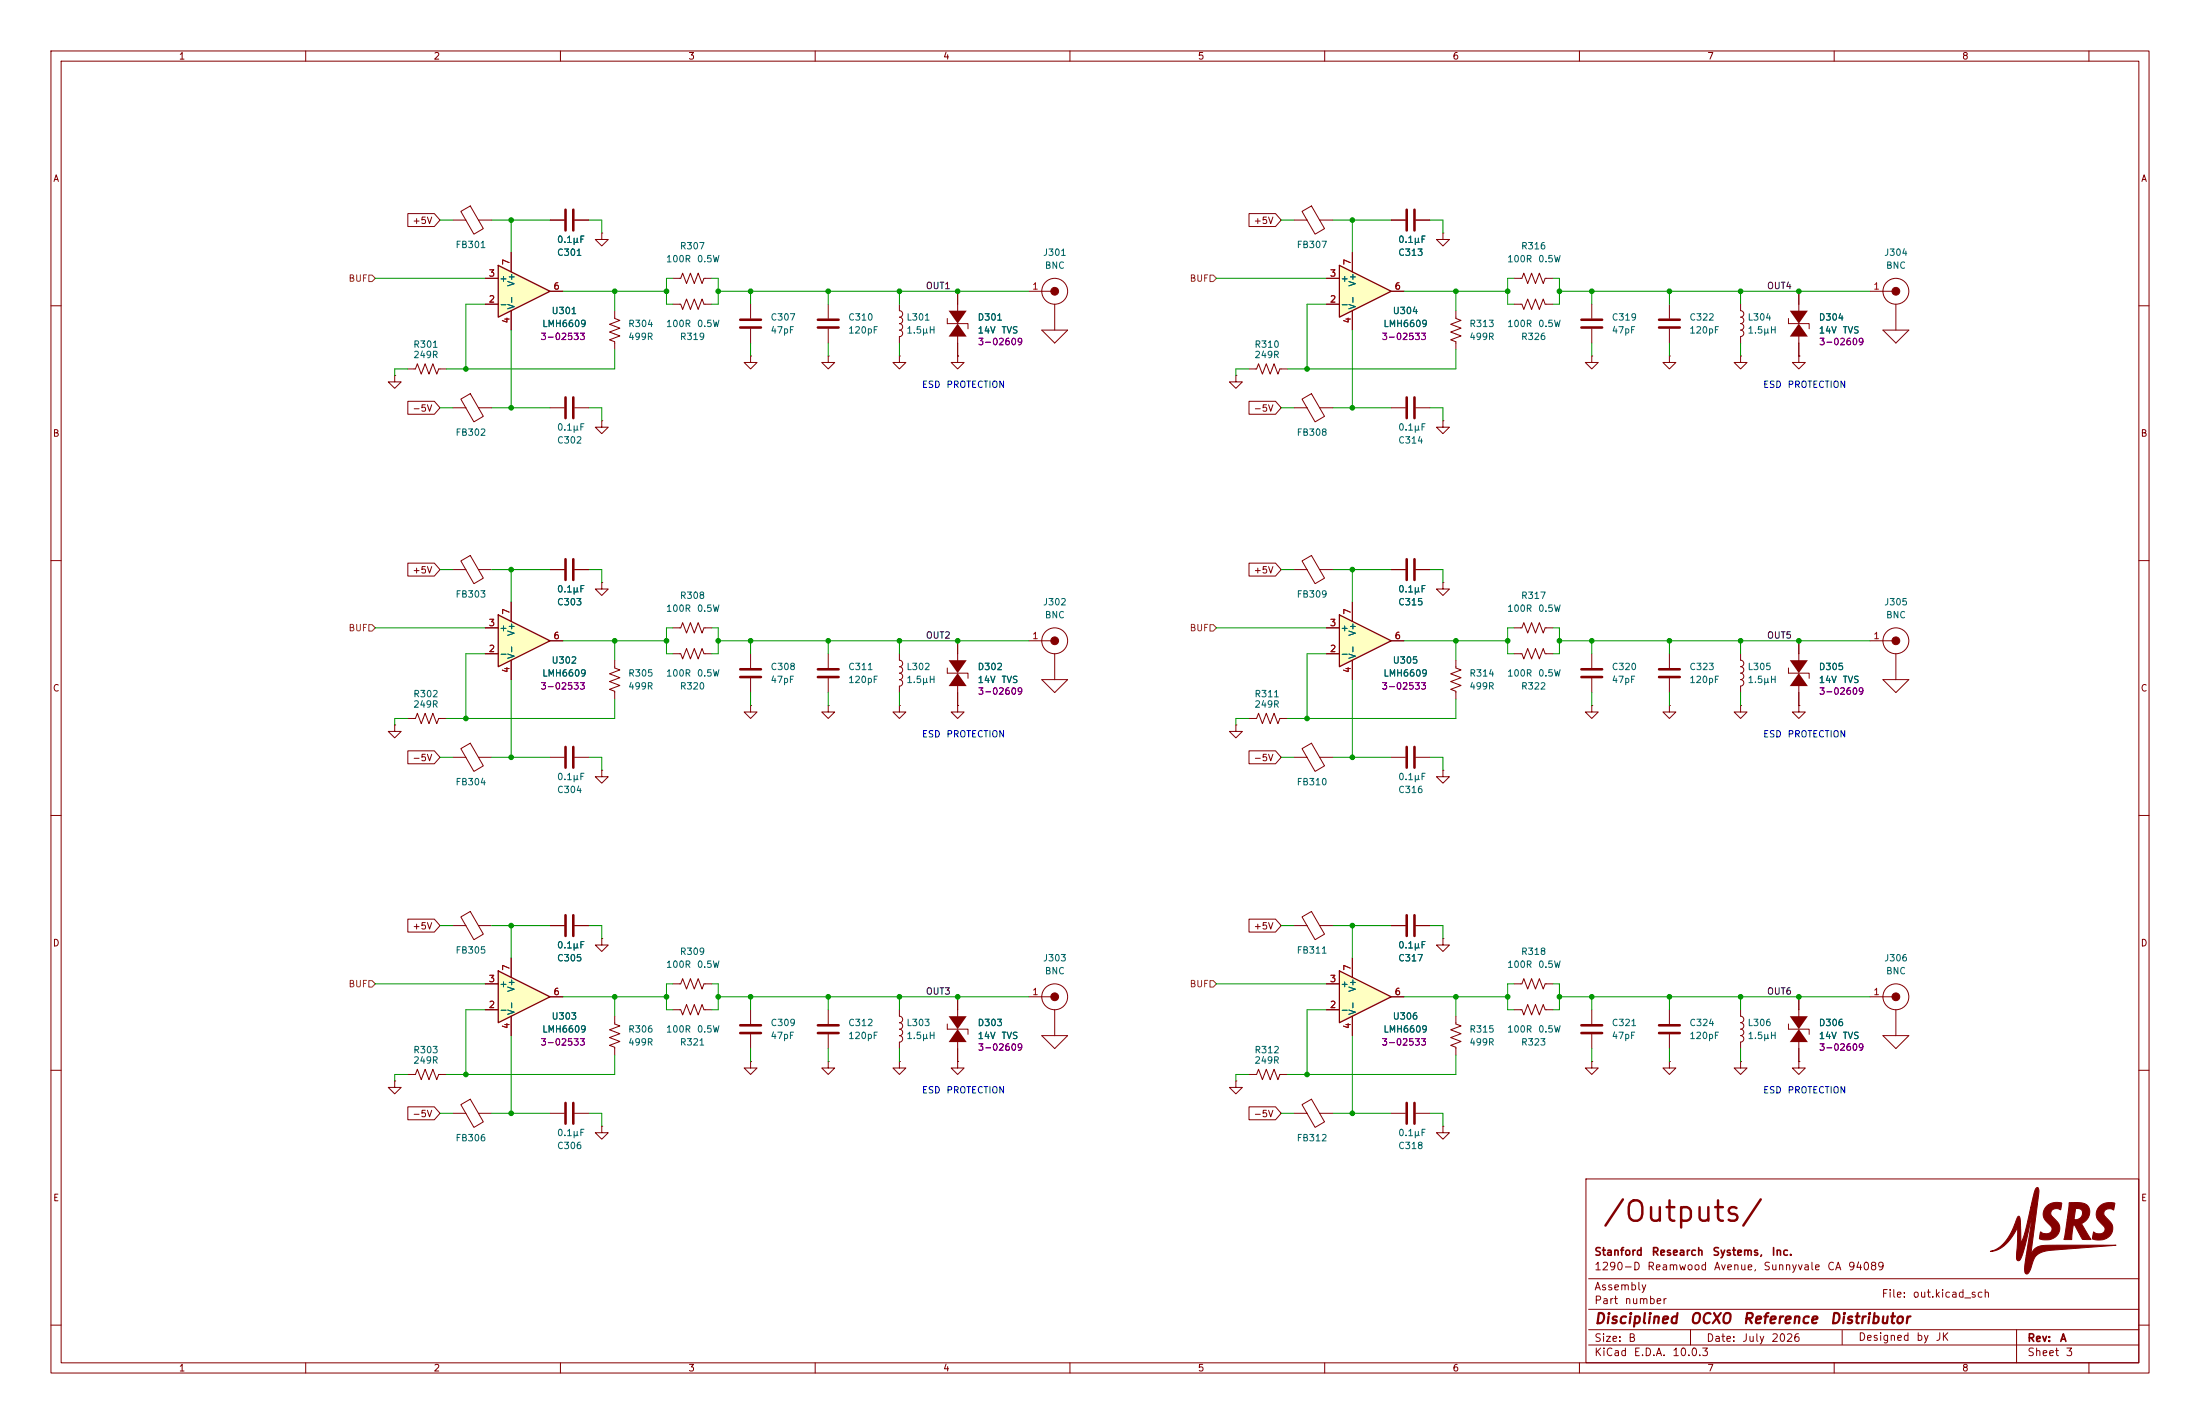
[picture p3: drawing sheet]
<svg xmlns="http://www.w3.org/2000/svg" width="432mm" height="279mm" viewBox="0 0 432 279" stroke-linecap="round" stroke-linejoin="round" font-family="sans-serif">
<g fill="none" stroke="#840000" stroke-width=".2">
<path d="M10 10h411.8v259.4h-411.8zM12 12h407.8v255.4h-407.8zM60 10v2M110 10v2M160 10v2M210 10v2M260 10v2M310 10v2M360 10v2M410 10v2M10 60h2M419.8 60h2"/>
<path d="M10 110h2M419.8 110h2M10 160h2M245.1 141h1.5l.4-1 .8 2 .7-2 .8 2 .8-2 .7 2 .4-1h1.5M419.8 160h2M132.1 198.1h1.5l.4 1 .7-2 .8 2 .8-2 .7 2 .8-2 .4 1h1.5M162.6 198.1v2.8M176.5 198.1v1.3a.64 .64 0 0 1 .7 .6 .64 .64 0 0 1-.7 .7M10 210h2M162.6 202.9v2.8M176.5 200.7a.64 .64 0 0 1 .7 .6 .64 .64 0 0 1-.7 .6 .64 .64 0 0 1 .7 .7 .64 .64 0 0 1-.7 .6 .64 .64 0 0 1 .7 .6 .64 .64 0 0 1-.7 .7v1.2M185.9 200.9v1h4.1v1"/>
<path d="M188 203.2v2.5M254 218.4h2.5M255.5 216.7l1.9-1 2.6 4.4-1.9 1.1zM259 218.4h2.6M419.8 210h2M311.3 231.3h108.5v36.1h-108.5zM10 260h2M311.8 256.9h108M311.8 250.9h108M419.8 260h2M60 267.4v2M110 267.4v2"/>
<path d="M160 267.4v2M210 267.4v2M260 267.4v2M310 267.4v2M311.8 263.9h108M311.8 260.9h108M331.8 260.9v3M360 267.4v2M361.6 261v2.8M395.8 260.9v6.5M410 267.4v2"/>
</g>
<g fill="#840000" stroke="#840000" stroke-width=".2">
<path d="M399.6 233.1l.4-.1 .2 .9-1.6 12.3a3.2 3.2 0 0 1 3.5-1.9h13.2l-7.8 .6a31.3 31.3 0 0 0-6.9 .8 3.4 3.4 0 0 0-1.9 2.9l-.1 .2a1.79 1.79 0 0 1-.8 1.2 1.2 1.2 0 0 1-.4-1.5l.3-2.2h.9h-.9l1.4-9.2-2 8.5a2.39 2.39 0 0 1-.9 1.8h-.2a3.1 3.1 0 0 1-.1-2.5l.1-4a8.1 8.1 0 0 1-4.6 4.6h-.8a6 6 0 0 0 4.2-3.8l1-2.5a.45 .45 0 0 1 .6-.5l.1 .9 .1 4.3a29.9 29.9 0 0 0 2-7h.5h-.5l.1-.6a8.3 8.3 0 0 1 .9-3.2z"/>
<path d="M412 236.8a3.1 3.1 0 0 1 3.1-.7l-.3 1.3a1.28 1.28 0 0 0-1.9 .5l.1 .5a4.8 4.8 0 0 1 1.7 2.5 2.68 2.68 0 0 1-3.5 2.3h-.2a.29 .29 0 0 1-.3-.1 .29 .29 0 0 1 0-.4l.2-1a1.41 1.41 0 0 0 2.3-.4 3.1 3.1 0 0 0-1.3-1.8 2.01 2.01 0 0 1 .1-2.7z"/>
<path d="M401.8 236.6a2.94 2.94 0 0 1 2.9-.5l-.2 1.3a1.13 1.13 0 0 0-1.3-.2 1.13 1.13 0 0 0-.6 1.1l.5 .7a2.29 2.29 0 0 1 1 2.7 2.29 2.29 0 0 1-2.4 1.6l-.8-.1a.43 .43 0 0 1-.6-.4l.3-1.1a1.38 1.38 0 0 0 2.1-.4 1.51 1.51 0 0 0-.9-1.4 2.1 2.1 0 0 1 0-3.3z"/>
<path d="M406.1 236a6.2 6.2 0 0 1 3.4 .3 2.27 2.27 0 0 1-1 3.8l1.9 3.1h-1.7l-1.5-2.8-.2-.1-.4 2.9h-1.5l.6-3.9h1.4a1.26 1.26 0 0 0 1.4-.5 1.26 1.26 0 0 0-.2-1.6l-.5-.1a.33 .33 0 0 0-.4 .1 .33 .33 0 0 0-.1 .4l-.2 1.7h-1.4z"/>
</g>
<path d="M160.5 201.2h4.1M160.5 202.7h4.1" fill="none" stroke="#840000" stroke-width=".51"/>
<g fill="#840000">
<path d="M188 201.9l1.7 2.6h-3.5z"/>
<path d="M186.2 199.4h3.5l-1.7 2.5z"/>
</g>
<g fill="none" stroke="#840000" stroke-width=".2">
<path d="M255.5 179.9l1.9-1.1 2.6 4.5-1.9 1.1zM188 195.6v5.1M201.9 195.6h5.1M207 198.1v5.1M254 181.6h2.5M259 181.6h2.6M273 181.6h2.8M277.9 181.6h2.8M176.5 208.3v1.3h1.3l-1.3 1.2-1.2-1.2h1.2M176.5 208.3h.1M188 208.3v1.3h1.2l-1.2 1.2-1.3-1.2h1.3M188 208.3h.1"/>
<path d="M188 205.7v2.6M204.5 203.2h5l-2.5 2.5z"/>
<circle cx="207" cy="195.6" r="2.54"/>
</g>
<path d="M276.1 179.6v4M277.6 179.6v4" fill="none" stroke="#840000" stroke-width=".51"/>
<circle cx="207" cy="195.6" r=".76" fill="#840000" stroke="#840000" stroke-width=".2"/>
<path d="M262.9 190.5l10.1 5.1-10.1 5.1z" fill="#ffffc2"/>
<path d="M262.9 190.5l10.1 5.1-10.1 5.1z" fill="none" stroke="#840000" stroke-width=".25"/>
<g fill="none" stroke="#840000" stroke-width=".2">
<path d="M185.9 62.5v1h4.1v1M188 69.9v1.2h1.2l-1.2 1.3-1.3-1.3h1.3M188 69.9h.1M188 64.8v2.5M132.1 123.2h1.5l.4-1 .7 2 .8-2 .8 2 .7-2 .8 2 .4-1h1.5M132.1 128.3h1.5l.4 1 .7-2 .8 2 .8-2 .7 2 .8-2 .4 1h1.5M147.3 138.4v1.3h1.3l-1.3 1.3-1.3-1.3h1.3M147.3 138.4h.1M147.3 128.3v2.8M147.3 133.1v2.8M260.3 198.1h2.6M260.3 193h2.6"/>
<path d="M265.4 188v3.8M265.4 199.4v3.8M273 195.6h2.6M283.2 184.2v1.2h1.3l-1.3 1.3-1.3-1.3h1.3M283.2 184.2h.1M285.7 199.4v1.5l1.1 .4-2.1 .8 2.1 .7-2.1 .8 2.1 .7-2.1 .8 1 .4v1.5M242.6 212.1v1.3h1.2l-1.2 1.2-1.3-1.2h1.3M242.6 212.1h.1M245.1 210.8h1.5l.4-1 .8 2 .7-2 .8 2 .8-2 .7 2 .4-1h1.5"/>
</g>
<path d="M145.3 131.3h4.1M145.3 132.8h4.1" fill="none" stroke="#840000" stroke-width=".51"/>
<g fill="#840000">
<path d="M188 63.5l1.7 2.5h-3.5z"/>
<path d="M186.2 61h3.5l-1.7 2.5z"/>
</g>
<g fill="none" stroke="#840000" stroke-width=".2">
<path d="M188 57.2v5M201.9 57.2h5.1M207 59.7v5.1M188 67.3v2.6M204.5 64.8h5l-2.5 2.5zM176.5 128.3v1.2a.64 .64 0 0 1 .7 .7 .64 .64 0 0 1-.7 .6 .64 .64 0 0 1 .7 .7 .64 .64 0 0 1-.7 .6 .64 .64 0 0 1 .7 .6 .64 .64 0 0 1-.7 .7 .64 .64 0 0 1 .7 .6 .64 .64 0 0 1-.7 .6v1.3M185.9 131.1v1h4.1v1M188 138.4v1.3h1.2l-1.2 1.3-1.3-1.3h1.3M188 138.4h.1M188 133.4v2.5M201.9 125.7h5.1M204.5 133.4h5l-2.5 2.5z"/>
<path d="M207 128.3v5.1M273 148.6h2.8M277.9 148.6h2.8M283.2 151.1v1.3h1.3l-1.3 1.3-1.3-1.3h1.3M283.2 151.1h.1M273 218.4h2.8M277.9 218.4h2.8M283.2 221v1.3h1.3l-1.3 1.2-1.3-1.2h1.3M283.2 221h.1"/>
<circle cx="207" cy="57.1" r="2.54"/>
<circle cx="207" cy="125.7" r="2.54"/>
</g>
<g fill="#840000" stroke="#840000" stroke-width=".2">
<circle cx="207" cy="57.1" r=".76"/>
<circle cx="207" cy="125.7" r=".76"/>
</g>
<path d="M276.1 146.6v4M277.6 146.6v4M276.1 216.4v4.1M277.6 216.4v4.1" fill="none" stroke="#840000" stroke-width=".51"/>
<g fill="#840000">
<path d="M188 132.1l1.7 2.5h-3.5z"/>
<path d="M186.2 129.5h3.5l-1.7 2.6z"/>
</g>
<g fill="none" stroke="#840000" stroke-width=".2">
<path d="M120.6 61v1.5l1.1 .4-2.1 .7 2.1 .8-2.1 .8 2.1 .7-2.1 .8 1 .4v1.5M273 111.8h2.8M277.9 111.8h2.8M283.2 114.3v1.3h1.3l-1.3 1.2-1.3-1.2h1.3M283.2 114.3h.1M162.6 138.4v1.3h1.2l-1.2 1.3-1.3-1.3h1.3M162.6 138.4h.1M162.6 128.3v2.8M162.6 133.1v2.8M176.5 138.4v1.3h1.3l-1.3 1.3-1.2-1.3h1.2M176.5 138.4h.1M188 125.7v5.1"/>
<path d="M188 135.9v2.5M285.7 129.5v1.6l1.1 .3-2.1 .8 2.1 .8-2.1 .7 2.1 .8-2.1 .8 1 .3v1.6M254 148.6h2.5M255.5 146.9l1.9-1.1 2.6 4.5-1.9 1.1zM259 148.6h2.6M312.4 198.1v2.8M77.5 212.1v1.3h1.2l-1.2 1.2-1.3-1.2h1.3M77.5 212.1h.1M80 210.8h1.5l.4-1 .8 2 .7-2 .8 2 .8-2 .7 2 .4-1h1.5M312.4 202.9v2.8"/>
</g>
<path d="M276.1 109.7v4.1M277.6 109.7v4.1M160.5 131.3h4.1M160.5 132.8h4.1M310.4 201.2h4.1M310.4 202.7h4.1" fill="none" stroke="#840000" stroke-width=".51"/>
<path d="M262.9 120.7l10.1 5-10.1 5.1z" fill="#ffffc2"/>
<path d="M262.9 120.7l10.1 5-10.1 5.1z" fill="none" stroke="#840000" stroke-width=".25"/>
<path d="M265.4 118.1v3.8M260.3 128.3h2.6M260.3 123.2h2.6M265.4 129.5v3.9M273 125.7h2.6M312.4 208.3v1.3h1.3l-1.3 1.2-1.3-1.2h1.3M312.4 208.3h.1" fill="none" stroke="#840000" stroke-width=".2"/>
<path d="M97.8 190.5l10.1 5.1-10.1 5.1z" fill="#ffffc2"/>
<path d="M97.8 190.5l10.1 5.1-10.1 5.1z" fill="none" stroke="#840000" stroke-width=".25"/>
<g fill="none" stroke="#840000" stroke-width=".2">
<path d="M88.9 43.2h2.5M90.4 41.5l1.9-1.1 2.6 4.5-1.9 1zM93.9 43.2h2.6M297.2 54.6h1.5l.4-1 .7 2 .8-2 .8 2 .7-2 .8 2 .4-1h1.5M297.2 59.7h1.5l.4 1 .7-2 .8 2 .8-2 .7 2 .8-2 .4 1h1.5M312.4 59.7v2.8M327.7 59.7v2.8M341.6 59.7v1.3h.1a.63 .63 0 0 1 .6 .6 .63 .63 0 0 1-.7 .6h.1a.63 .63 0 0 1 .6 .7 .63 .63 0 0 1-.7 .6h.1a.63 .63 0 0 1 .6 .7 .63 .63 0 0 1-.7 .6h.1a.63 .63 0 0 1 .6 .7 .63 .63 0 0 1-.7 .5v1.3M77.5 73.7v1.2h1.2l-1.2 1.3-1.3-1.3h1.3M77.5 73.7h.1M80 72.4h1.5l.4-1 .8 2 .7-2 .8 2 .8-2 .7 2 .4-1h1.5M255.5 78.3l1.9-1.1 2.6 4.5-1.9 1.1z"/>
<path d="M312.4 69.9v1.2h1.3l-1.3 1.3-1.3-1.3h1.3M312.4 69.9h.1M312.4 64.5v2.8M327.7 69.9v1.2h1.2l-1.2 1.3-1.3-1.3h1.3M327.7 69.9h.1M327.7 64.5v2.8M341.6 69.9v1.2h1.3l-1.3 1.3-1.2-1.3h1.2M341.6 69.9h.1M351 62.5v1h4.1v1M353.1 64.8v2.5M254 80h2.5M259 80h2.6"/>
<path d="M254 111.8h2.5M255.5 110.1l1.9-1.1 2.6 4.4-1.9 1.1zM259 111.8h2.6M297.2 128.3h1.5l.4 1 .7-2 .8 2 .8-2 .7 2 .8-2 .4 1h1.5M297.2 123.2h1.5l.4-1 .7 2 .8-2 .8 2 .7-2 .8 2 .4-1h1.5M312.4 138.4v1.3h1.3l-1.3 1.3-1.3-1.3h1.3M312.4 138.4h.1M312.4 128.3v2.8M312.4 133.1v2.8M327.7 138.4v1.3h1.2l-1.2 1.3-1.3-1.3h1.3M327.7 138.4h.1M327.7 128.3v2.8"/>
<path d="M327.7 133.1v2.8M341.6 138.4v1.3h1.3l-1.3 1.3-1.2-1.3h1.2M341.6 138.4h.1M341.6 128.3v1.2h.1a.63 .63 0 0 1 .6 .7 .63 .63 0 0 1-.7 .6h.1a.63 .63 0 0 1 .6 .7 .63 .63 0 0 1-.7 .6h.1a.63 .63 0 0 1 .6 .7 .63 .63 0 0 1-.7 .5M341.6 133.4h.1a.63 .63 0 0 1 .6 .6 .63 .63 0 0 1-.7 .6M341.6 134.6v1.3M77.5 142.2v1.3h1.2l-1.2 1.3-1.3-1.3h1.3M77.5 142.2h.1M80 141h1.5l.4-1 .8 2 .7-2 .8 2 .8-2 .7 2 .4-1h1.5M88.9 148.6h2.5M90.4 146.9l1.9-1.1 2.6 4.5-1.9 1.1zM93.9 148.6h2.6"/>
<path d="M107.9 148.6h2.8M112.8 148.6h2.8M118.1 151.1v1.3h1.3l-1.3 1.3-1.3-1.3h1.3M118.1 151.1h.1M242.6 142.2v1.3h1.2l-1.2 1.3-1.3-1.3h1.3M242.6 142.2h.1M90.4 179.9l1.9-1.1 2.6 4.5-1.9 1.1zM88.9 181.6h2.5M93.9 181.6h2.6M95.2 198.1h2.6M95.2 193h2.6M100.3 188v3.8"/>
<path d="M100.3 199.4v3.8M107.9 195.6h2.6M107.9 181.6h2.8M112.8 181.6h2.8M118.1 184.2v1.2h1.3l-1.3 1.3-1.3-1.3h1.3M118.1 184.2h.1M120.6 199.4v1.5l1.1 .4-2.1 .8 2.1 .7-2.1 .8 2.1 .7-2.1 .8 1 .4v1.5M88.9 218.4h2.5M90.4 216.7l1.9-1 2.6 4.4-1.9 1.1zM93.9 218.4h2.6M107.9 218.4h2.8M112.8 218.4h2.8"/>
<path d="M118.1 221v1.3h1.3l-1.3 1.2-1.3-1.2h1.3M118.1 221h.1"/>
</g>
<g fill="none" stroke="#840000" stroke-width=".51">
<path d="M310.4 62.7h4.1M310.4 64.3h4.1M325.6 62.7h4.1M325.6 64.3h4.1M310.4 131.3h4.1M310.4 132.8h4.1M325.6 131.3h4.1M325.6 132.8h4.1M111 146.6v4M112.5 146.6v4M111 179.6v4M112.5 179.6v4"/>
<path d="M111 216.4v4.1M112.5 216.4v4.1"/>
</g>
<g fill="#840000">
<path d="M353.1 63.5l1.7 2.5h-3.5z"/>
<path d="M351.3 61h3.5l-1.7 2.5z"/>
</g>
<g fill="none" stroke="#840000" stroke-width=".2">
<path d="M107.9 43.2h2.8M112.8 43.2h2.8M118.1 45.7v1.3h1.3l-1.3 1.3-1.3-1.3h1.3M118.1 45.7h.1M353.1 57.2v5M367 57.2h5.1M372.1 59.7v5.1M353.1 69.9v1.2h1.2l-1.2 1.3-1.3-1.3h1.3M353.1 69.9h.1M353.1 67.3v2.6M369.6 64.8h5l-2.5 2.5zM353.1 138.4v1.3h1.2l-1.2 1.3-1.3-1.3h1.3"/>
<path d="M353.1 138.4h.1M367 125.7h5.1M369.6 133.4h5l-2.5 2.5zM372.1 128.3v5.1"/>
<circle cx="372.1" cy="57.1" r="2.54"/>
<circle cx="372.1" cy="125.7" r="2.54"/>
</g>
<g fill="#840000" stroke="#840000" stroke-width=".2">
<circle cx="372.1" cy="57.1" r=".76"/>
<circle cx="372.1" cy="125.7" r=".76"/>
</g>
<path d="M111 41.1v4.1M112.5 41.1v4.1" fill="none" stroke="#840000" stroke-width=".51"/>
<path d="M97.8 52.1l10.1 5.1-10.1 5z" fill="#ffffc2"/>
<path d="M97.8 52.1l10.1 5.1-10.1 5z" fill="none" stroke="#840000" stroke-width=".25"/>
<g fill="none" stroke="#840000" stroke-width=".2">
<path d="M95.2 59.7h2.6M95.2 54.6h2.6M100.3 49.5v3.8M107.9 57.2h2.6M176.5 59.7v1.3a.64 .64 0 0 1 .7 .6 .64 .64 0 0 1-.7 .6 .64 .64 0 0 1 .7 .7 .64 .64 0 0 1-.7 .6 .64 .64 0 0 1 .7 .6 .64 .64 0 0 1-.7 .7 .64 .64 0 0 1 .7 .6 .64 .64 0 0 1-.7 .6v1.3M254 43.2h2.5M255.5 41.5l1.9-1.1 2.6 4.5-1.9 1zM259 43.2h2.6M273 43.2h2.8M277.9 43.2h2.8M100.3 61v3.8M351 131.1v1h4.1v1"/>
<path d="M353.1 133.4v2.5"/>
</g>
<path d="M276.1 41.1v4.1M277.6 41.1v4.1" fill="none" stroke="#840000" stroke-width=".51"/>
<g fill="#840000">
<path d="M353.1 132.1l1.7 2.5h-3.5z"/>
<path d="M351.3 129.5h3.5l-1.7 2.6z"/>
</g>
<g fill="none" stroke="#840000" stroke-width=".2">
<path d="M132.1 54.6h1.5l.4-1 .7 2 .8-2 .8 2 .7-2 .8 2 .4-1h1.5M132.1 59.7h1.5l.4 1 .7-2 .8 2 .8-2 .7 2 .8-2 .4 1h1.5M147.3 59.7v2.8M147.3 69.9v1.2h1.3l-1.3 1.3-1.3-1.3h1.3M147.3 69.9h.1M147.3 64.5v2.8M162.6 69.9v1.2h1.2l-1.2 1.3-1.3-1.3h1.3M162.6 69.9h.1M176.5 69.9v1.2h1.3l-1.3 1.3-1.2-1.3h1.2M176.5 69.9h.1M273 80h2.8M277.9 80h2.8"/>
<path d="M283.2 82.6v1.2h1.3l-1.3 1.3-1.3-1.3h1.3M283.2 82.6h.1M353.1 125.7v5.1M353.1 135.9v2.5M327.7 198.1v2.8M341.6 198.1v1.3h.1a.63 .63 0 0 1 .6 .7 .63 .63 0 0 1-.7 .6h.1a.63 .63 0 0 1 .6 .6 .63 .63 0 0 1-.7 .6h.1a.63 .63 0 0 1 .6 .7 .63 .63 0 0 1-.7 .6h.1a.63 .63 0 0 1 .6 .7 .63 .63 0 0 1-.7 .6v1.2M367 195.6h5.1M372.1 198.1v5.1M327.7 208.3v1.3h1.2l-1.2 1.2-1.3-1.2h1.3M327.7 208.3h.1M327.7 202.9v2.8M341.6 208.3v1.3h1.3l-1.3 1.2-1.2-1.2h1.2"/>
<path d="M341.6 208.3h.1M351 200.9v1h4.1v1M353.1 208.3v1.3h1.2l-1.2 1.2-1.3-1.2h1.3M353.1 208.3h.1M353.1 203.2v2.5M369.6 203.2h5l-2.5 2.5z"/>
<circle cx="372.1" cy="195.6" r="2.54"/>
</g>
<path d="M145.3 62.7h4.1M145.3 64.3h4.1M276.1 78v4M277.6 78v4M325.6 201.2h4.1M325.6 202.7h4.1" fill="none" stroke="#840000" stroke-width=".51"/>
<circle cx="372.1" cy="195.6" r=".76" fill="#840000" stroke="#840000" stroke-width=".2"/>
<g fill="#840000">
<path d="M353.1 201.9l1.7 2.6h-3.5z"/>
<path d="M351.3 199.4h3.5l-1.7 2.5z"/>
</g>
<path d="M353.1 195.6v5.1M353.1 205.7v2.6" fill="none" stroke="#840000" stroke-width=".2"/>
<path d="M262.9 52.1l10.1 5.1-10.1 5z" fill="#ffffc2"/>
<path d="M262.9 52.1l10.1 5.1-10.1 5z" fill="none" stroke="#840000" stroke-width=".25"/>
<path d="M162.6 59.7v2.8M260.3 59.7h2.6M260.3 54.6h2.6M265.4 49.5v3.8M273 57.2h2.6M162.6 64.5v2.8M265.4 61v3.8M107.9 111.8h2.8M112.8 111.8h2.8M118.1 114.3v1.3h1.3l-1.3 1.2-1.3-1.2h1.3M118.1 114.3h.1" fill="none" stroke="#840000" stroke-width=".2"/>
<path d="M160.5 62.7h4.1M160.5 64.3h4.1M111 109.7v4.1M112.5 109.7v4.1" fill="none" stroke="#840000" stroke-width=".51"/>
<path d="M97.8 120.7l10.1 5-10.1 5.1z" fill="#ffffc2"/>
<path d="M97.8 120.7l10.1 5-10.1 5.1z" fill="none" stroke="#840000" stroke-width=".25"/>
<g fill="none" stroke="#840000" stroke-width=".2">
<path d="M80 41.9h5.2l1.2 1.3-1.2 1.3h-5.2zM95.2 59.7h2.6M95.2 54.6h2.6M100.3 49.5v3.8M107.9 43.2h2.8M107.9 57.2h2.6M112.8 43.2h2.8M188 57.2v2.5M245.1 41.9h5.2l1.2 1.3-1.2 1.3h-5.2zM260.3 59.7h2.6M260.3 54.6h2.6M265.4 49.5v3.8"/>
<path d="M273 43.2h2.8M273 57.2h2.6M277.9 43.2h2.8M283.2 45.7v1.3h1.3l-1.3 1.3-1.3-1.3h1.3M283.2 45.7h.1M353.1 57.2v2.5M80 78.7h5.2l1.2 1.3-1.2 1.3h-5.2zM90.4 78.3l1.9-1.1 2.6 4.5-1.9 1.1zM100.3 61v3.8M188 69.9h.1M188 67.3v2.6M242.6 73.7v1.2h1.2l-1.2 1.3-1.3-1.3h1.3"/>
<path d="M242.6 73.7h.1M245.1 72.4h1.5l.4-1 .8 2 .7-2 .8 2 .8-2 .7 2 .4-1h1.5M245.1 78.7h5.2l1.2 1.3-1.2 1.3h-5.2zM265.4 61v3.8M285.7 61v1.5l1.1 .4-2.1 .7 2.1 .8-2.1 .8 2.1 .7-2.1 .8 1 .4v1.5M353.1 69.9h.1M353.1 67.3v2.6M88.9 80h2.5M93.9 80h2.6M107.9 80h2.8M112.8 80h2.8M118.1 82.6v1.2h1.3l-1.3 1.3-1.3-1.3h1.3"/>
<path d="M118.1 82.6h.1M80 110.5h5.2l1.2 1.3-1.2 1.2h-5.2zM88.9 111.8h2.5M90.4 110.1l1.9-1.1 2.6 4.4-1.9 1.1zM93.9 111.8h2.6M100.3 118.1v3.8M107.9 111.8h2.8M112.8 111.8h2.8M245.1 110.5h5.2l1.2 1.3-1.2 1.2h-5.2zM265.4 118.1v3.8M273 111.8h2.8M277.9 111.8h2.8"/>
<path d="M95.2 128.3h2.6M95.2 123.2h2.6M100.3 129.5v3.9M107.9 125.7h2.6M120.6 129.5v1.6l1.1 .3-2.1 .8 2.1 .8-2.1 .7 2.1 .8-2.1 .8 1 .3v1.6M188 138.4h.1M188 125.7v2.6M188 135.9v2.5M260.3 128.3h2.6M260.3 123.2h2.6M265.4 129.5v3.9M273 125.7h2.6"/>
<path d="M353.1 138.4h.1M353.1 125.7v2.6M353.1 135.9v2.5M80 147.3h5.2l1.2 1.3-1.2 1.3h-5.2zM245.1 147.3h5.2l1.2 1.3-1.2 1.3h-5.2zM80 180.3h5.2l1.2 1.3-1.2 1.3h-5.2zM95.2 193h2.6M95.2 198.1h2.6M100.3 188v3.8M100.3 199.4v3.8M107.9 195.6h2.6M107.9 181.6h2.8"/>
<path d="M112.8 181.6h2.8M132.1 193h1.5l.4-1 .7 2.1 .8-2.1 .8 2.1 .7-2.1 .8 2.1 .4-1.1h1.5M147.3 198.1v2.8M188 195.6v2.5M245.1 180.3h5.2l1.2 1.3-1.2 1.3h-5.2zM260.3 193h2.6M260.3 198.1h2.6M265.4 188v3.8M265.4 199.4v3.8M273 195.6h2.6M273 181.6h2.8M277.9 181.6h2.8"/>
<path d="M297.2 198.1h1.5l.4 1 .7-2 .8 2 .8-2 .7 2 .8-2 .4 1h1.5M297.2 193h1.5l.4-1 .7 2.1 .8-2.1 .8 2.1 .7-2.1 .8 2.1 .4-1.1h1.5M353.1 195.6v2.5M80 217.2h5.2l1.2 1.2-1.2 1.3h-5.2zM147.3 208.3v1.3h1.3l-1.3 1.2-1.3-1.2h1.3M147.3 208.3h.1M147.3 202.9v2.8M162.6 208.3v1.3h1.2l-1.2 1.2-1.3-1.2h1.3M162.6 208.3h.1M188 208.3h.1M188 205.7v2.6M245.1 217.2h5.2l1.2 1.2-1.2 1.3h-5.2z"/>
<path d="M353.1 208.3h.1M353.1 205.7v2.6"/>
</g>
<path d="M111 78v4M112.5 78v4M145.3 201.2h4.1M145.3 202.7h4.1" fill="none" stroke="#840000" stroke-width=".51"/>
<path d="M72.4 54h.6l.7 .6-.7 .6h-.6zM237.5 54h.6l.7 .6-.7 .6h-.6zM72.4 122.6h.6l.7 .6-.7 .6h-.6zM237.5 122.6h.6l.7 .6-.7 .6h-.6zM72.4 192.4h.6l.7 .6-.7 .7h-.6zM237.5 192.4h.6l.7 .6-.7 .7h-.6z" fill="none" stroke="#725600" stroke-width=".2"/>
<g fill="none" stroke="#009600" stroke-width=".2">
<path d="M73.7 54.6h21.5M86.4 43.2h2.5M95.2 59.7h-3.8v12.7M96.5 43.2h11.4M100.3 43.2v6.3M110.5 57.2h20.3M115.6 43.2h2.5v2.5M120.6 57.2v3.8M132.1 54.6h-1.3v5.1h1.3M139.7 54.6h1.3v5.1h-1.3M141 57.2h60.9M147.3 57.2v2.5"/>
<path d="M162.6 57.2v2.5M176.5 57.2v2.5M238.8 54.6h21.5M251.5 43.2h2.5M260.3 59.7h-3.8v12.7M261.6 43.2h11.4M265.4 43.2v6.3M275.6 57.2h20.3M280.7 43.2h2.5v2.5M285.7 57.2v3.8M297.2 54.6h-1.3v5.1h1.3M304.8 54.6h1.3v5.1h-1.3"/>
<path d="M306.1 57.2h60.9M312.4 57.2v2.5M327.7 57.2v2.5M341.6 57.2v2.5M80 72.4h-2.5v1.3M100.3 64.8v15.2M120.6 68.6v3.8h-33M147.3 67.3v2.6M162.6 67.3v2.6M176.5 67.3v2.6M245.1 72.4h-2.5v1.3M265.4 64.8v15.2"/>
<path d="M285.7 68.6v3.8h-33M312.4 67.3v2.6M327.7 67.3v2.6M341.6 67.3v2.6M86.4 80h2.5M96.5 80h11.4M115.6 80h2.5v2.6M251.5 80h2.5M261.6 80h11.4M280.7 80h2.5v2.6M86.4 111.8h2.5M96.5 111.8h11.4"/>
<path d="M100.3 111.8v6.3M115.6 111.8h2.5v2.5M251.5 111.8h2.5M261.6 111.8h11.4M265.4 111.8v6.3M280.7 111.8h2.5v2.5M73.7 123.2h21.5M95.2 128.3h-3.8v12.7M100.3 133.4v15.2M110.5 125.7h20.3M120.6 137.2v3.8h-33M120.6 125.7v3.8"/>
<path d="M132.1 123.2h-1.3v5.1h1.3M139.7 123.2h1.3v5.1h-1.3M141 125.7h60.9M147.3 125.7v2.6M147.3 135.9v2.5M162.6 125.7v2.6M162.6 135.9v2.5M176.5 125.7v2.6M176.5 135.9v2.5M238.8 123.2h21.5M260.3 128.3h-3.8v12.7M265.4 133.4v15.2"/>
<path d="M275.6 125.7h20.3M285.7 125.7v3.8M285.7 137.2v3.8h-33M297.2 123.2h-1.3v5.1h1.3M304.8 123.2h1.3v5.1h-1.3M306.1 125.7h60.9M312.4 125.7v2.6M312.4 135.9v2.5M327.7 125.7v2.6M327.7 135.9v2.5M341.6 125.7v2.6M341.6 135.9v2.5"/>
<path d="M80 141h-2.5v1.2M86.4 148.6h2.5M96.5 148.6h11.4M115.6 148.6h2.5v2.5M245.1 141h-2.5v1.2M251.5 148.6h2.5M261.6 148.6h11.4M280.7 148.6h2.5v2.5M73.7 193h21.5M86.4 181.6h2.5M95.2 198.1h-3.8v12.7M96.5 181.6h11.4"/>
<path d="M100.3 181.6v6.4M110.5 195.6h20.3M115.6 181.6h2.5v2.6M120.6 195.6v3.8M132.1 193h-1.3v5.1h1.3M139.7 193h1.3v5.1h-1.3M141 195.6h60.9M147.3 195.6v2.5M162.6 195.6v2.5M176.5 195.6v2.5M238.8 193h21.5M251.5 181.6h2.5"/>
<path d="M260.3 198.1h-3.8v12.7M261.6 181.6h11.4M265.4 181.6v6.4M275.6 195.6h20.3M280.7 181.6h2.5v2.6M285.7 195.6v3.8M297.2 193h-1.3v5.1h1.3M304.8 193h1.3v5.1h-1.3M306.1 195.6h60.9M312.4 195.6v2.5M327.7 195.6v2.5M341.6 195.6v2.5"/>
<path d="M80 210.8h-2.5v1.3M86.4 218.4h2.5M96.5 218.4h11.4M100.3 203.2v15.2M115.6 218.4h2.5v2.6M120.6 207v3.8h-33M147.3 205.7v2.6M162.6 205.7v2.6M176.5 205.7v2.6M245.1 210.8h-2.5v1.3M251.5 218.4h2.5M261.6 218.4h11.4"/>
<path d="M265.4 203.2v15.2M280.7 218.4h2.5v2.6M285.7 207v3.8h-33M312.4 205.7v2.6M327.7 205.7v2.6M341.6 205.7v2.6"/>
</g>
<g fill="#009600" stroke="#009600" stroke-width=".2">
<circle cx="256.5" cy="210.8" r=".46"/>
<circle cx="265.4" cy="218.4" r=".46"/>
<circle cx="265.4" cy="181.6" r=".46"/>
<circle cx="295.9" cy="125.7" r=".46"/>
<circle cx="285.7" cy="125.7" r=".46"/>
<circle cx="265.4" cy="111.8" r=".46"/>
<circle cx="306.1" cy="57.2" r=".46"/>
<circle cx="295.9" cy="57.2" r=".46"/>
<circle cx="341.6" cy="57.2" r=".46"/>
<circle cx="312.4" cy="57.2" r=".46"/>
<circle cx="327.7" cy="57.2" r=".46"/>
<circle cx="353.1" cy="57.2" r=".46"/>
<circle cx="265.4" cy="43.2" r=".46"/>
<circle cx="265.4" cy="80" r=".46"/>
<circle cx="256.5" cy="72.4" r=".46"/>
<circle cx="285.7" cy="57.2" r=".46"/>
<circle cx="285.7" cy="195.6" r=".46"/>
<circle cx="312.4" cy="195.6" r=".46"/>
<circle cx="306.1" cy="195.6" r=".46"/>
<circle cx="295.9" cy="195.6" r=".46"/>
<circle cx="265.4" cy="148.6" r=".46"/>
<circle cx="256.5" cy="141" r=".46"/>
<circle cx="312.4" cy="125.7" r=".46"/>
<circle cx="306.1" cy="125.7" r=".46"/>
<circle cx="327.7" cy="125.7" r=".46"/>
<circle cx="341.6" cy="125.7" r=".46"/>
<circle cx="353.1" cy="125.7" r=".46"/>
<circle cx="341.6" cy="195.6" r=".46"/>
<circle cx="327.7" cy="195.6" r=".46"/>
<circle cx="353.1" cy="195.6" r=".46"/>
<circle cx="100.3" cy="80" r=".46"/>
<circle cx="100.3" cy="111.8" r=".46"/>
<circle cx="120.6" cy="125.7" r=".46"/>
<circle cx="130.8" cy="125.7" r=".46"/>
<circle cx="141" cy="195.6" r=".46"/>
<circle cx="147.3" cy="195.6" r=".46"/>
<circle cx="162.6" cy="195.6" r=".46"/>
<circle cx="130.8" cy="195.6" r=".46"/>
<circle cx="176.5" cy="195.6" r=".46"/>
<circle cx="188" cy="195.6" r=".46"/>
<circle cx="141" cy="125.7" r=".46"/>
<circle cx="147.3" cy="125.7" r=".46"/>
<circle cx="188" cy="57.2" r=".46"/>
<circle cx="188" cy="125.7" r=".46"/>
<circle cx="176.5" cy="125.7" r=".46"/>
<circle cx="162.6" cy="125.7" r=".46"/>
<circle cx="100.3" cy="218.4" r=".46"/>
<circle cx="91.4" cy="210.8" r=".46"/>
<circle cx="120.6" cy="195.6" r=".46"/>
<circle cx="100.3" cy="181.6" r=".46"/>
<circle cx="100.3" cy="148.6" r=".46"/>
<circle cx="91.4" cy="141" r=".46"/>
<circle cx="120.6" cy="57.2" r=".46"/>
<circle cx="100.3" cy="43.2" r=".46"/>
<circle cx="91.4" cy="72.4" r=".46"/>
<circle cx="176.5" cy="57.2" r=".46"/>
<circle cx="162.6" cy="57.2" r=".46"/>
<circle cx="147.3" cy="57.2" r=".46"/>
<circle cx="141" cy="57.2" r=".46"/>
<circle cx="130.8" cy="57.2" r=".46"/>
</g>
<text font-size="4" fill="#840000" x="314.3" y="240.7">/Outputs/</text>
<g font-size="2" fill="#840000">
<text x="312.8" y="260.2">Disciplined</text>
<text x="331.5" y="260.2">OCXO</text>
<text x="341.9" y="260.2">Reference</text>
<text x="359" y="260.2">Distributor</text>
</g>
<g font-size="1.5" fill="#840000">
<text x="312.8" y="246.7">Stanford</text>
<text x="312.8" y="249.6">1290-D</text>
<text x="323.2" y="249.6">Reamwood</text>
<text x="324" y="246.7">Research</text>
<text x="336" y="246.7">Systems,</text>
<text x="336.3" y="249.6">Avenue,</text>
<text x="346" y="249.6">Sunnyvale</text>
<text x="347.6" y="246.7">Inc.</text>
<text x="358.5" y="249.6">CA</text>
<text x="362.6" y="249.6">94089</text>
<text x="312.8" y="256.2">Part</text>
<text x="312.8" y="253.5">Assembly</text>
<text x="318.7" y="256.2">number</text>
<text x="369.2" y="255">File:</text>
<text x="375.3" y="255">out.kicad_sch</text>
<text x="312.8" y="263.6">Size:</text>
<text x="319.5" y="263.6">B</text>
<text x="334.8" y="263.6">Date:</text>
<text x="341.8" y="263.6">July</text>
<text x="347.5" y="263.6">2026</text>
<text x="364.6" y="263.5">Designed</text>
<text x="376" y="263.5">by</text>
<text x="379.8" y="263.5">JK</text>
<text x="397.8" y="263.6">Rev:</text>
<text x="404.2" y="263.6">A</text>
<text x="312.8" y="266.4">KiCad</text>
<text x="320.5" y="266.4">E.D.A.</text>
<text x="328.1" y="266.4">10.0.3</text>
<text x="397.8" y="266.4">Sheet</text>
<text x="405.3" y="266.4">3</text>
</g>
<g font-size="1.3" fill="#840000">
<text x="35" y="12">1</text>
<text x="85" y="12">2</text>
<text x="135" y="12">3</text>
<text x="185" y="12">4</text>
<text x="235" y="12">5</text>
<text x="285" y="12">6</text>
<text x="335" y="12">7</text>
<text x="385" y="12">8</text>
<text x="10.3" y="36">A</text>
<text x="420.1" y="36">A</text>
<text x="80.9" y="44.2">+5V</text>
<text x="246" y="44.2">+5V</text>
<text x="80.9" y="81.1">-5V</text>
<text x="246" y="81.1">-5V</text>
<text x="10.3" y="86">B</text>
<text x="420.1" y="86">B</text>
<text x="80.9" y="112.8">+5V</text>
<text x="246" y="112.8">+5V</text>
<text x="10.3" y="136">C</text>
<text x="420.1" y="136">C</text>
<text x="80.9" y="149.7">-5V</text>
<text x="246" y="149.7">-5V</text>
<text x="10.3" y="186">D</text>
<text x="80.9" y="182.7">+5V</text>
<text x="246" y="182.7">+5V</text>
<text x="420.1" y="186">D</text>
<text x="80.9" y="219.5">-5V</text>
<text x="246" y="219.5">-5V</text>
<text x="10.3" y="236">E</text>
<text x="420.1" y="236">E</text>
<text x="35" y="269.4">1</text>
<text x="85" y="269.4">2</text>
<text x="135" y="269.4">3</text>
<text x="185" y="269.4">4</text>
<text x="235" y="269.4">5</text>
<text x="285" y="269.4">6</text>
<text x="335" y="269.4">7</text>
<text x="385" y="269.4">8</text>
</g>
<g font-size="1.3" fill="#006464">
<text x="109.2" y="48">0.1μF</text>
<text x="274.3" y="48">0.1μF</text>
<text x="89.3" y="49">FB301</text>
<text x="109.2" y="50.5">C301</text>
<text x="130.6" y="51.8">100R</text>
<text x="133.3" y="49.2">R307</text>
<text x="136.7" y="51.8">0.5W</text>
<text x="204.6" y="50.5">J301</text>
<text x="205" y="53">BNC</text>
<text x="254.4" y="49">FB307</text>
<text x="274.3" y="50.5">C313</text>
<text x="295.7" y="51.8">100R</text>
<text x="298.4" y="49.2">R316</text>
<text x="301.8" y="51.8">0.5W</text>
<text x="369.7" y="50.5">J304</text>
<text x="370.1" y="53">BNC</text>
<text x="97.9" y="55.6">+</text>
<text x="101.3" y="56.3" transform="rotate(-90 101.3 56.3)">V+</text>
<text x="263" y="55.6">+</text>
<text x="266.4" y="56.3" transform="rotate(-90 266.4 56.3)">V+</text>
<text x="97.9" y="60.7">-</text>
<text x="101.3" y="60.8" transform="rotate(-90 101.3 60.8)">V-</text>
<text x="106.3" y="64.5">LMH6609</text>
<text x="108.2" y="61.9">U301</text>
<text x="123.2" y="64.5">R304</text>
<text x="130.6" y="64.5">100R</text>
<text x="136.7" y="64.5">0.5W</text>
<text x="151.1" y="63.2">C307</text>
<text x="151.1" y="65.7">47pF</text>
<text x="166.4" y="63.2">C310</text>
<text x="166.4" y="65.7">120pF</text>
<text x="177.8" y="63.2">L301</text>
<text x="177.8" y="65.7">1.5μH</text>
<text x="191.8" y="63.2">D301</text>
<text x="191.8" y="65.7">14V</text>
<text x="196.5" y="65.7">TVS</text>
<text x="263" y="60.7">-</text>
<text x="266.4" y="60.8" transform="rotate(-90 266.4 60.8)">V-</text>
<text x="271.4" y="64.5">LMH6609</text>
<text x="273.3" y="61.9">U304</text>
<text x="288.3" y="64.5">R313</text>
<text x="295.7" y="64.5">100R</text>
<text x="301.8" y="64.5">0.5W</text>
<text x="316.2" y="63.2">C319</text>
<text x="316.2" y="65.7">47pF</text>
<text x="331.5" y="63.2">C322</text>
<text x="331.5" y="65.7">120pF</text>
<text x="342.9" y="63.2">L304</text>
<text x="342.9" y="65.7">1.5μH</text>
<text x="356.9" y="63.2">D304</text>
<text x="356.9" y="65.7">14V</text>
<text x="361.6" y="65.7">TVS</text>
<text x="81" y="68.5">R301</text>
<text x="81" y="70.6">249R</text>
<text x="123.2" y="67">499R</text>
<text x="133.3" y="67">R319</text>
<text x="246.1" y="68.5">R310</text>
<text x="246.1" y="70.6">249R</text>
<text x="288.3" y="67">499R</text>
<text x="298.4" y="67">R326</text>
<text x="89.3" y="85.8">FB302</text>
<text x="109.2" y="87.3">C302</text>
<text x="109.2" y="84.8">0.1μF</text>
<text x="254.4" y="85.8">FB308</text>
<text x="274.3" y="87.3">C314</text>
<text x="274.3" y="84.8">0.1μF</text>
<text x="89.3" y="117.6">FB303</text>
<text x="109.2" y="119.1">C303</text>
<text x="109.2" y="116.5">0.1μF</text>
<text x="133.3" y="117.8">R308</text>
<text x="204.6" y="119.1">J302</text>
<text x="254.4" y="117.6">FB309</text>
<text x="274.3" y="119.1">C315</text>
<text x="274.3" y="116.5">0.1μF</text>
<text x="298.4" y="117.8">R317</text>
<text x="369.7" y="119.1">J305</text>
<text x="97.9" y="124.2">+</text>
<text x="101.3" y="124.9" transform="rotate(-90 101.3 124.9)">V+</text>
<text x="130.6" y="120.4">100R</text>
<text x="136.7" y="120.4">0.5W</text>
<text x="205" y="121.6">BNC</text>
<text x="263" y="124.2">+</text>
<text x="266.4" y="124.9" transform="rotate(-90 266.4 124.9)">V+</text>
<text x="295.7" y="120.4">100R</text>
<text x="301.8" y="120.4">0.5W</text>
<text x="370.1" y="121.6">BNC</text>
<text x="97.9" y="129.2">-</text>
<text x="101.3" y="129.4" transform="rotate(-90 101.3 129.4)">V-</text>
<text x="108.2" y="130.5">U302</text>
<text x="151.1" y="131.8">C308</text>
<text x="166.4" y="131.8">C311</text>
<text x="177.8" y="131.8">L302</text>
<text x="191.8" y="131.8">D302</text>
<text x="263" y="129.2">-</text>
<text x="266.4" y="129.4" transform="rotate(-90 266.4 129.4)">V-</text>
<text x="273.3" y="130.5">U305</text>
<text x="316.2" y="131.8">C320</text>
<text x="331.5" y="131.8">C323</text>
<text x="342.9" y="131.8">L305</text>
<text x="356.9" y="131.8">D305</text>
<text x="81" y="137.1">R302</text>
<text x="106.3" y="133.1">LMH6609</text>
<text x="123.2" y="133.1">R305</text>
<text x="123.2" y="135.6">499R</text>
<text x="130.6" y="133.1">100R</text>
<text x="133.3" y="135.6">R320</text>
<text x="136.7" y="133.1">0.5W</text>
<text x="151.1" y="134.3">47pF</text>
<text x="166.4" y="134.3">120pF</text>
<text x="177.8" y="134.3">1.5μH</text>
<text x="191.8" y="134.3">14V</text>
<text x="196.5" y="134.3">TVS</text>
<text x="246.1" y="137.1">R311</text>
<text x="271.4" y="133.1">LMH6609</text>
<text x="288.3" y="133.1">R314</text>
<text x="288.3" y="135.6">499R</text>
<text x="295.7" y="133.1">100R</text>
<text x="298.4" y="135.6">R322</text>
<text x="301.8" y="133.1">0.5W</text>
<text x="316.2" y="134.3">47pF</text>
<text x="331.5" y="134.3">120pF</text>
<text x="342.9" y="134.3">1.5μH</text>
<text x="356.9" y="134.3">14V</text>
<text x="361.6" y="134.3">TVS</text>
<text x="81" y="139.1">249R</text>
<text x="246.1" y="139.1">249R</text>
<text x="89.3" y="154.4">FB304</text>
<text x="109.2" y="155.9">C304</text>
<text x="109.2" y="153.4">0.1μF</text>
<text x="254.4" y="154.4">FB310</text>
<text x="274.3" y="155.9">C316</text>
<text x="274.3" y="153.4">0.1μF</text>
<text x="89.3" y="187.4">FB305</text>
<text x="109.2" y="188.9">C305</text>
<text x="109.2" y="186.4">0.1μF</text>
<text x="130.6" y="190.2">100R</text>
<text x="133.3" y="187.7">R309</text>
<text x="136.7" y="190.2">0.5W</text>
<text x="204.6" y="188.9">J303</text>
<text x="205" y="191.5">BNC</text>
<text x="254.4" y="187.4">FB311</text>
<text x="274.3" y="188.9">C317</text>
<text x="274.3" y="186.4">0.1μF</text>
<text x="295.7" y="190.2">100R</text>
<text x="298.4" y="187.7">R318</text>
<text x="301.8" y="190.2">0.5W</text>
<text x="369.7" y="188.9">J306</text>
<text x="370.1" y="191.5">BNC</text>
<text x="97.9" y="194">+</text>
<text x="101.3" y="194.8" transform="rotate(-90 101.3 194.8)">V+</text>
<text x="263" y="194">+</text>
<text x="266.4" y="194.8" transform="rotate(-90 266.4 194.8)">V+</text>
<text x="97.9" y="199.1">-</text>
<text x="101.3" y="199.3" transform="rotate(-90 101.3 199.3)">V-</text>
<text x="106.3" y="202.9">LMH6609</text>
<text x="108.2" y="200.4">U303</text>
<text x="123.2" y="202.9">R306</text>
<text x="130.6" y="202.9">100R</text>
<text x="136.7" y="202.9">0.5W</text>
<text x="151.1" y="201.6">C309</text>
<text x="166.4" y="201.6">C312</text>
<text x="177.8" y="201.6">L303</text>
<text x="191.8" y="201.6">D303</text>
<text x="263" y="199.1">-</text>
<text x="266.4" y="199.3" transform="rotate(-90 266.4 199.3)">V-</text>
<text x="271.4" y="202.9">LMH6609</text>
<text x="273.3" y="200.4">U306</text>
<text x="288.3" y="202.9">R315</text>
<text x="295.7" y="202.9">100R</text>
<text x="301.8" y="202.9">0.5W</text>
<text x="316.2" y="201.6">C321</text>
<text x="331.5" y="201.6">C324</text>
<text x="342.9" y="201.6">L306</text>
<text x="356.9" y="201.6">D306</text>
<text x="81" y="207">R303</text>
<text x="81" y="209">249R</text>
<text x="123.2" y="205.4">499R</text>
<text x="133.3" y="205.4">R321</text>
<text x="151.1" y="204.2">47pF</text>
<text x="166.4" y="204.2">120pF</text>
<text x="177.8" y="204.2">1.5μH</text>
<text x="191.8" y="204.2">14V</text>
<text x="196.5" y="204.2">TVS</text>
<text x="246.1" y="207">R312</text>
<text x="246.1" y="209">249R</text>
<text x="288.3" y="205.4">499R</text>
<text x="298.4" y="205.4">R323</text>
<text x="316.2" y="204.2">47pF</text>
<text x="331.5" y="204.2">120pF</text>
<text x="342.9" y="204.2">1.5μH</text>
<text x="356.9" y="204.2">14V</text>
<text x="361.6" y="204.2">TVS</text>
<text x="89.3" y="224.2">FB306</text>
<text x="109.2" y="225.8">C306</text>
<text x="109.2" y="223.2">0.1μF</text>
<text x="254.4" y="224.2">FB312</text>
<text x="274.3" y="225.8">C318</text>
<text x="274.3" y="223.2">0.1μF</text>
</g>
<g font-size="1.3" fill="#a90000">
<text x="100.3" y="52.1" transform="rotate(-90 100.3 52.1)">7</text>
<text x="265.4" y="52.1" transform="rotate(-90 265.4 52.1)">7</text>
<text x="95.8" y="59.7">2</text>
<text x="95.8" y="54.6">3</text>
<text x="108.5" y="57.1">6</text>
<text x="202.5" y="57.1">1</text>
<text x="260.9" y="59.7">2</text>
<text x="260.9" y="54.6">3</text>
<text x="273.6" y="57.1">6</text>
<text x="367.6" y="57.1">1</text>
<text x="100.3" y="63.6" transform="rotate(-90 100.3 63.6)">4</text>
<text x="265.4" y="63.6" transform="rotate(-90 265.4 63.6)">4</text>
<text x="95.8" y="123.2">3</text>
<text x="100.3" y="120.7" transform="rotate(-90 100.3 120.7)">7</text>
<text x="108.5" y="125.7">6</text>
<text x="202.5" y="125.7">1</text>
<text x="260.9" y="123.2">3</text>
<text x="265.4" y="120.7" transform="rotate(-90 265.4 120.7)">7</text>
<text x="273.6" y="125.7">6</text>
<text x="367.6" y="125.7">1</text>
<text x="95.8" y="128.2">2</text>
<text x="260.9" y="128.2">2</text>
<text x="100.3" y="132.2" transform="rotate(-90 100.3 132.2)">4</text>
<text x="265.4" y="132.2" transform="rotate(-90 265.4 132.2)">4</text>
<text x="100.3" y="190.6" transform="rotate(-90 100.3 190.6)">7</text>
<text x="265.4" y="190.6" transform="rotate(-90 265.4 190.6)">7</text>
<text x="95.8" y="193">3</text>
<text x="108.5" y="195.6">6</text>
<text x="202.5" y="195.6">1</text>
<text x="260.9" y="193">3</text>
<text x="273.6" y="195.6">6</text>
<text x="367.6" y="195.6">1</text>
<text x="95.8" y="198.1">2</text>
<text x="100.3" y="202" transform="rotate(-90 100.3 202)">4</text>
<text x="260.9" y="198.1">2</text>
<text x="265.4" y="202" transform="rotate(-90 265.4 202)">4</text>
</g>
<g font-size="1.3" fill="#725600">
<text x="68.3" y="55.6">BUF</text>
<text x="233.4" y="55.6">BUF</text>
<text x="68.3" y="124.2">BUF</text>
<text x="233.4" y="124.2">BUF</text>
<text x="68.3" y="194">BUF</text>
<text x="233.4" y="194">BUF</text>
</g>
<g font-size="1.3" fill="#0f0f0f">
<text x="181.6" y="57">OUT1</text>
<text x="346.7" y="57">OUT4</text>
<text x="181.6" y="125.6">OUT2</text>
<text x="346.7" y="125.6">OUT5</text>
<text x="181.6" y="195.5">OUT3</text>
<text x="346.7" y="195.5">OUT6</text>
</g>
<g font-size="1.3" fill="#840084">
<text x="106" y="67">3-02533</text>
<text x="191.8" y="68">3-02609</text>
<text x="271.1" y="67">3-02533</text>
<text x="356.9" y="68">3-02609</text>
<text x="106" y="135.6">3-02533</text>
<text x="191.8" y="136.6">3-02609</text>
<text x="271.1" y="135.6">3-02533</text>
<text x="356.9" y="136.6">3-02609</text>
<text x="106" y="205.4">3-02533</text>
<text x="191.8" y="206.5">3-02609</text>
<text x="271.1" y="205.4">3-02533</text>
<text x="356.9" y="206.5">3-02609</text>
</g>
<g font-size="1.3" fill="#0000c2">
<text x="180.8" y="76.4">ESD</text>
<text x="185.6" y="76.4">PROTECTION</text>
<text x="345.9" y="76.4">ESD</text>
<text x="350.7" y="76.4">PROTECTION</text>
<text x="180.8" y="145">ESD</text>
<text x="185.6" y="145">PROTECTION</text>
<text x="345.9" y="145">ESD</text>
<text x="350.7" y="145">PROTECTION</text>
<text x="180.8" y="214.8">ESD</text>
<text x="185.6" y="214.8">PROTECTION</text>
<text x="345.9" y="214.8">ESD</text>
<text x="350.7" y="214.8">PROTECTION</text>
</g>
</svg>
